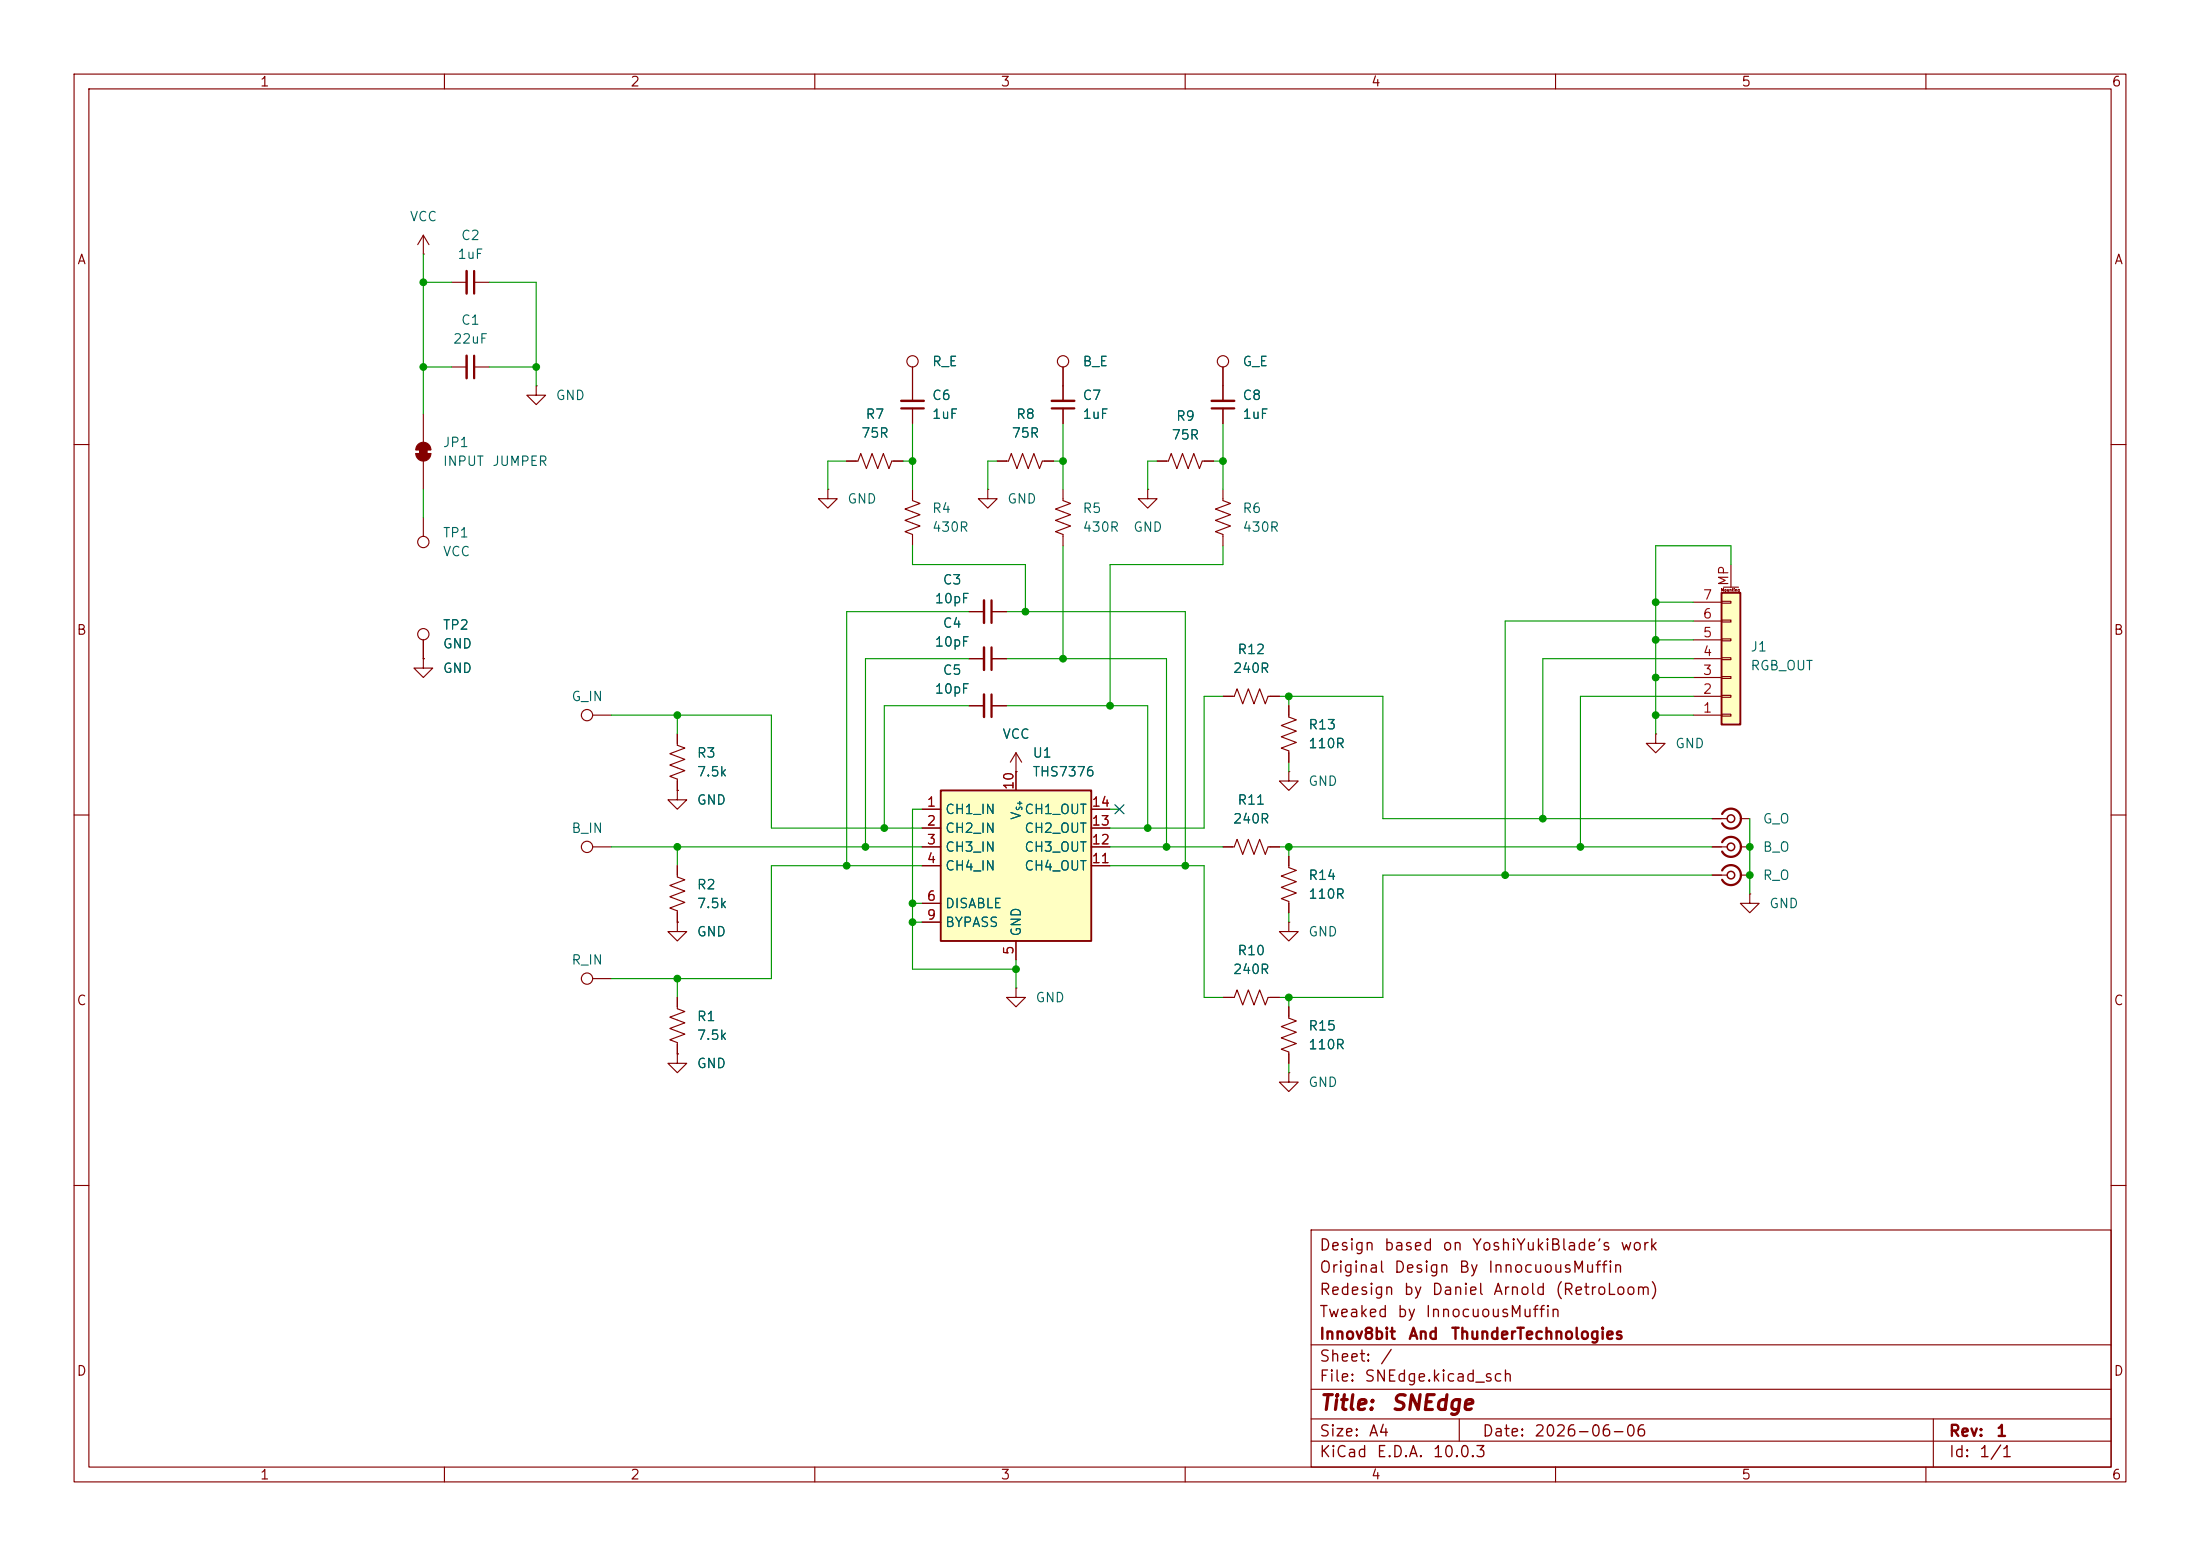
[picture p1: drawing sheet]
<svg xmlns="http://www.w3.org/2000/svg" width="297mm" height="210mm" viewBox="0 0 297 210" stroke-linecap="round" stroke-linejoin="round" font-family="sans-serif">
<g fill="none" stroke="#840000" stroke-width=".15">
<path d="M10 10h277v190h-277zM12 12h273v186h-273zM60 10v2M110 10v2M160 10v2M210 10v2M260 10v2M57.1 34.3h.1M57.1 31.8v2.5M57.1 31.8l-.7 1.2M57.1 31.8l.8 1.2M61 38.1h2"/>
<path d="M64 38.1h2M57.1 55.9v3.8M61 49.5h2M64 49.5h2M123.2 49.5v4.6M123.2 55.1v2.1M143.5 49.5v4.6M143.5 55.1v2.1M165.1 49.5v4.6M165.1 55.1v2.1M10 60h2M56.1 61.2h2.1"/>
<path d="M56.1 60.7h2.1M57.1 62.2v3.8M57.1 69.9v2.5M111.8 66v1.3h1.2l-1.2 1.3-1.3-1.3h1.3M111.8 66h.1M114.3 62.2h1.5l.4-1 .8 2 .7-2 .8 2 .8-2 .7 2 .4-1h1.5M123.2 66v1.6l1 .3-2 .8 2 .8-2 .7 2 .8-2 .8 1 .3v1.6M134.6 62.2h1.5l.4-1 .8 2 .7-2 .8 2 .8-2 .7 2 .4-1h1.5M154.9 66v1.3h1.3l-1.3 1.3-1.2-1.3h1.2M154.9 66h.1M156.2 62.2h1.5l.4-1 .8 2 .7-2 .8 2 .8-2 .7 2 .4-1h1.5M165.1 66v1.6l1 .3-2 .8 2 .8-2 .7 2 .8-2 .8 1 .3v1.6"/>
<path d="M285 60h2M57.1 88.9v1.3h1.3l-1.3 1.2-1.2-1.2h1.2M57.1 88.9h.1M57.1 86.4v2.5M91.4 99.1v1.5l1.1 .4-2.1 .7 2.1 .8-2.1 .8 2.1 .7-2.1 .8 1 .4v1.5M130.8 82.6h2M130.8 88.9h2M130.8 95.3h2M133.9 82.6h2M133.9 88.9h2M133.9 95.3h2M174 95.3v1.5l1 .4-2 .7 2 .8-2 .7 2 .8-2 .8 1 .3v1.6"/>
<path d="M223.5 99.1v1.2h1.3l-1.3 1.3-1.3-1.3h1.3M223.5 99.1h.1M10 110h2M80 114.3h2.5M91.4 106.7v1.3h1.3l-1.3 1.2-1.2-1.2h1.2M91.4 106.7h.1M91.4 116.8v1.6l1.1 .3-2.1 .8 2.1 .8-2.1 .7 2.1 .8-2.1 .8 1 .3v1.6M165.1 114.3h1.5l.4-1 .8 2 .7-2 .8 2 .8-2 .7 2 .4-1h1.5M174 104.1v1.3h1.3l-1.3 1.3-1.3-1.3h1.3M174 104.1h.1M174 115.6v1.5l1 .4-2 .7 2 .8-2 .8 2 .7-2 .8 1 .4v1.5M231.1 110.5h2.1"/>
<path d="M231.1 114.3h2.1M231.1 118.1h2.1M234.9 110.5h1.3M234.9 114.3h1.3M234.9 118.1h1.3M285 110h2M80 132.1h2.5M91.4 134.6v1.5l1.1 .4-2.1 .8 2.1 .7-2.1 .8 2.1 .8-2.1 .7 1 .4v1.5M91.4 124.5v1.2h1.3l-1.3 1.3-1.2-1.3h1.2M91.4 124.5h.1M137.2 133.4v1.2h1.2l-1.2 1.3-1.3-1.3h1.3M137.2 133.4h.1"/>
<path d="M165.1 134.6h1.5l.4-1 .8 2 .7-2 .8 2 .8-2 .7 2 .4-1h1.5M174 135.9v1.5l1 .4-2 .8 2 .7-2 .8 2 .7-2 .8 1 .4v1.5M174 124.5v1.2h1.3l-1.3 1.3-1.3-1.3h1.3M174 124.5h.1M236.2 120.7v1.2h1.3l-1.3 1.3-1.3-1.3h1.3M236.2 120.7h.1M174 144.8v1.3h1.3l-1.3 1.2-1.3-1.2h1.3M174 144.8h.1M10 160h2M177 166h108v32h-108zM285 160h2M60 198v2"/>
<path d="M110 198v2M160 198v2M177 194.5h108M177 191.5h108M177 187.5h108M177 181.5h108M197 191.5v3M210 198v2M260 198v2M261 191.5v6.5"/>
<circle cx="123.2" cy="48.8" r=".76"/>
<circle cx="143.5" cy="48.8" r=".76"/>
<circle cx="165.1" cy="48.8" r=".76"/>
<circle cx="57.1" cy="73.2" r=".76"/>
<circle cx="57.1" cy="85.6" r=".76"/>
<circle cx="79.2" cy="114.3" r=".76"/>
<circle cx="79.2" cy="132.1" r=".76"/>
</g>
<path d="M64 36.6v3M64 48v3.1M121.7 55.1h3M142 55.1h3M163.6 55.1h3M133.9 81v3.1M133.9 87.4v3M133.9 93.7v3.1M232.5 109.9a1.35 1.35 0 0 1 2-.5 1.35 1.35 0 0 1 0 2.1 1.35 1.35 0 0 1-2-.4M232.5 113.7a1.35 1.35 0 0 1 2-.4 1.35 1.35 0 0 1 0 2 1.35 1.35 0 0 1-2-.4M232.5 117.5a1.35 1.35 0 0 1 1.5-.7 1.35 1.35 0 0 1 1 1.3M235 118.1a1.35 1.35 0 0 1-1 1.3 1.35 1.35 0 0 1-1.5-.7" fill="none" stroke="#840000" stroke-width=".3"/>
<path d="M63 36.6v3M63 48v3.1M121.7 54.1h3M142 54.1h3M163.6 54.1h3M132.8 81v3.1M132.8 87.4v3M132.8 93.7v3.1" fill="none" stroke="#840000" stroke-width=".33"/>
<g fill="none" stroke="#840000" stroke-width=".2">
<circle cx="233.7" cy="110.5" r=".51"/>
<circle cx="233.7" cy="118.1" r=".51"/>
<circle cx="233.7" cy="114.3" r=".51"/>
</g>
<g fill="#840000" stroke="#840000" stroke-width=".15">
<path d="M56.6 60.5h1.1v1h-1.1z"/>
<path d="M56.1 61.2h2.1a1.02 1.02 0 0 1-1.1 1 1.02 1.02 0 0 1-1-1z"/>
<path d="M56.4 60a1.02 1.02 0 0 1 1.1-.2 1.02 1.02 0 0 1 .7 .9h-2.1l.1-.4z"/>
</g>
<path d="M127 106.7h20.3v20.3h-20.3z" fill="#ffffc2"/>
<path d="M127 106.7h20.3v20.3h-20.3z" fill="none" stroke="#840000" stroke-width=".25"/>
<g fill="none" stroke="#840000" stroke-width=".15">
<path d="M72.4 52.1v1.2h1.3l-1.3 1.3-1.3-1.3h1.3M72.4 52.1h.1M133.3 66v1.3h1.3l-1.3 1.3-1.2-1.3h1.2M133.3 66h.1M143.5 66v1.6l1 .3-2 .8 2 .8-2 .7 2 .8-2 .8 1 .3v1.6M80 96.5h2.5M165.1 94h1.5l.4-1 .8 2 .7-2 .8 2 .8-2 .7 2 .4-1h1.5M124.5 109.2h2.5M124.5 111.8h2.5M124.5 114.3h2.5M124.5 116.8h2.5M137.2 104.1h.1"/>
<path d="M137.2 101.6v5.1M137.2 101.6l-.8 1.3M137.2 101.6l.7 1.3M147.3 109.2h2.6M147.3 111.8h2.6M147.3 114.3h2.6M147.3 116.8h2.6M124.5 121.9h2.5M124.5 124.5h2.5M137.2 127v2.5M91.4 142.2v1.3h1.3l-1.3 1.3-1.2-1.3h1.2M91.4 142.2h.1"/>
<circle cx="79.2" cy="96.5" r=".76"/>
</g>
<path d="M232.4 80h2.5v17.8h-2.5z" fill="#ffffc2"/>
<path d="M232.4 80h2.5v17.8h-2.5z" fill="none" stroke="#840000" stroke-width=".25"/>
<g fill="none" stroke="#840000" stroke-width=".15">
<path d="M123.2 49.5v4.6M123.2 55.1v2.1M143.5 49.5v4.6M143.5 55.1v2.1M165.1 49.5v4.6M165.1 55.1v2.1M114.3 62.2h1.3M120.6 62.2h1.3M134.6 62.2h1.3M141 62.2h1.2M156.2 62.2h1.3M162.6 62.2h1.2"/>
<path d="M232.7 79.2h2M233.7 76.2v3M57.1 88.9h.1M57.1 86.4v2.5M91.4 99.1v1.2M130.8 88.9h2M130.8 95.3h2M130.8 82.6h2M133.9 88.9h2M133.9 95.3h2M133.9 82.6h2M165.1 94h1.3"/>
<path d="M171.4 94h1.3M174 95.3v1.2M228.6 96.5h3.8M228.6 94h3.8M228.6 91.4h3.8M228.6 88.9h3.8M228.6 86.4h3.8M228.6 83.8h3.8M228.6 81.3h3.8M232.4 96.4h1.3v.2h-1.3zM232.4 93.9h1.3v.2h-1.3zM232.4 91.3h1.3v.3h-1.3z"/>
<path d="M232.4 88.8h1.3v.2h-1.3zM232.4 86.2h1.3v.3h-1.3zM232.4 83.7h1.3v.2h-1.3zM232.4 81.2h1.3v.2h-1.3zM91.4 106.7h.1M91.4 105.4v1.3M91.4 116.8v1.3M124.5 109.2h2.5M124.5 111.8h2.5M124.5 114.3h2.5M124.5 116.8h2.5M137.2 104.1h.1"/>
<path d="M137.2 104.1v2.6M147.3 109.2h2.6M147.3 111.8h2.6M147.3 114.3h2.6M147.3 116.8h2.6M165.1 114.3h1.3M171.4 114.3h1.3M174 101.6v1.3M174 115.6v1.2M91.4 124.5h.1M91.4 123.2v1.3M91.4 134.6v1.3"/>
<path d="M124.5 121.9h2.5M124.5 124.5h2.5M137.2 127v2.5M165.1 134.6h1.3M171.4 134.6h1.3M174 121.9v1.3M174 135.9v1.3M91.4 142.2h.1M91.4 141v1.2M174 142.2v1.3"/>
</g>
<g fill="none" stroke="#009600" stroke-width=".15">
<path d="M57.1 34.3v21.6M57.1 38.1h3.9M66 38.1h6.4v14M57.1 49.5h3.9M66 49.5h6.4M123.2 57.2v8.8M143.5 57.2v8.8M165.1 57.2v8.8M57.1 66v3.9M114.3 62.2h-2.5v3.8M121.9 62.2h1.3M123.2 73.7v2.5h15.2v6.4"/>
<path d="M134.6 62.2h-1.3v3.8M142.2 62.2h1.3M143.5 73.7v15.2M156.2 62.2h-1.3v3.8M163.8 62.2h1.3M165.1 73.7v2.5h-15.2v19.1M233.7 76.2v-2.5h-10.2v25.4M82.5 96.5h21.6v15.3h20.4M91.4 96.5v2.6M130.8 88.9h-14v25.4M130.8 82.6h-16.5v34.2M130.8 95.3h-11.4v16.5"/>
<path d="M135.9 82.6h24.1v34.2M135.9 95.3h19v16.5M135.9 88.9h21.6v25.4M165.1 94h-2.5v17.8h-12.7M172.7 94h14v16.5h44.4M174 94v1.3M223.5 86.4h5.1M223.5 96.5h5.1M223.5 81.3h5.1M223.5 91.4h5.1M228.6 94h-15.2v20.3M228.6 88.9h-20.3v21.6"/>
<path d="M228.6 83.8h-25.4v34.3M82.5 114.3h42M91.4 114.3v2.5M124.5 109.2h-1.3v21.6h14M124.5 116.8h-20.4v15.3h-21.6M149.9 109.2h1.2M149.9 116.8h12.7v17.8h2.5M149.9 114.3h15.2M172.7 114.3h58.4M174 102.9v1.2M174 114.3v1.3M231.1 118.1h-44.4v16.5h-14"/>
<path d="M236.2 110.5v10.2M91.4 132.1v2.5M123.2 121.9h1.3M123.2 124.5h1.3M137.2 129.5v3.9M174 123.2v1.3M174 134.6v1.3M174 143.5v1.3"/>
</g>
<path d="M150.5 108.6l1.2 1.2M151.7 108.6l-1.2 1.2" fill="none" stroke="#000084" stroke-width=".15"/>
<g fill="#009600" stroke="#009600" stroke-width=".14">
<circle cx="123.2" cy="121.9" r=".46"/>
<circle cx="116.8" cy="114.3" r=".46"/>
<circle cx="143.5" cy="88.9" r=".46"/>
<circle cx="149.9" cy="95.3" r=".46"/>
<circle cx="119.4" cy="111.8" r=".46"/>
<circle cx="123.2" cy="124.5" r=".46"/>
<circle cx="138.4" cy="82.6" r=".46"/>
<circle cx="165.1" cy="62.2" r=".46"/>
<circle cx="143.5" cy="62.2" r=".46"/>
<circle cx="174" cy="94" r=".46"/>
<circle cx="213.4" cy="114.3" r=".46"/>
<circle cx="203.2" cy="118.1" r=".46"/>
<circle cx="208.3" cy="110.5" r=".46"/>
<circle cx="57.1" cy="49.5" r=".46"/>
<circle cx="123.2" cy="62.2" r=".46"/>
<circle cx="72.4" cy="49.5" r=".46"/>
<circle cx="57.1" cy="38.1" r=".46"/>
<circle cx="157.5" cy="114.3" r=".46"/>
<circle cx="160" cy="116.8" r=".46"/>
<circle cx="137.2" cy="130.8" r=".46"/>
<circle cx="154.9" cy="111.8" r=".46"/>
<circle cx="174" cy="134.6" r=".46"/>
<circle cx="174" cy="114.3" r=".46"/>
<circle cx="236.2" cy="114.3" r=".46"/>
<circle cx="223.5" cy="91.4" r=".46"/>
<circle cx="223.5" cy="96.5" r=".46"/>
<circle cx="223.5" cy="81.3" r=".46"/>
<circle cx="223.5" cy="86.4" r=".46"/>
<circle cx="236.2" cy="118.1" r=".46"/>
<circle cx="91.4" cy="114.3" r=".46"/>
<circle cx="114.3" cy="116.8" r=".46"/>
<circle cx="91.4" cy="96.5" r=".46"/>
<circle cx="91.4" cy="132.1" r=".46"/>
</g>
<g font-size="2" fill="#840000">
<text x="178" y="190.8">Title:</text>
<text x="187.7" y="190.8">SNEdge</text>
</g>
<g font-size="1.5" fill="#840000">
<text x="178" y="172.2">Original</text>
<text x="178" y="169.2">Design</text>
<text x="186.7" y="169.2">based</text>
<text x="188.1" y="172.2">Design</text>
<text x="194.6" y="169.2">on</text>
<text x="196.8" y="172.2">By</text>
<text x="198.6" y="169.2">YoshiYukiBlade's</text>
<text x="200.8" y="172.2">InnocuousMuffin</text>
<text x="218.6" y="169.2">work</text>
<text x="178" y="178.2">Tweaked</text>
<text x="178" y="175.2">Redesign</text>
<text x="188.5" y="178.2">by</text>
<text x="189.4" y="175.2">by</text>
<text x="192.3" y="178.2">InnocuousMuffin</text>
<text x="193.2" y="175.2">Daniel</text>
<text x="201.5" y="175.2">Arnold</text>
<text x="209.8" y="175.2">(RetroLoom)</text>
<text x="178" y="184.2">Sheet:</text>
<text x="178" y="181.2">Innov8bit</text>
<text x="186.2" y="184.2">/</text>
<text x="190" y="181.2">And</text>
<text x="195.8" y="181.2">ThunderTechnologies</text>
<text x="178" y="186.9">File:</text>
<text x="184.1" y="186.9">SNEdge.kicad_sch</text>
<text x="178" y="197.1">KiCad</text>
<text x="178" y="194.3">Size:</text>
<text x="184.7" y="194.3">A4</text>
<text x="185.7" y="197.1">E.D.A.</text>
<text x="193.3" y="197.1">10.0.3</text>
<text x="200" y="194.3">Date:</text>
<text x="207" y="194.3">2026-06-06</text>
<text x="263" y="194.3">Rev:</text>
<text x="263" y="197.1">Id:</text>
<text x="267.1" y="197.1">1/1</text>
<text x="269.4" y="194.3">1</text>
</g>
<g font-size="1.3" fill="#840000">
<text x="35" y="12">1</text>
<text x="85" y="12">2</text>
<text x="135" y="12">3</text>
<text x="185" y="12">4</text>
<text x="235" y="12">5</text>
<text x="285" y="12">6</text>
<text x="10.3" y="36">A</text>
<text x="285.3" y="36">A</text>
<text x="10.3" y="86">B</text>
<text x="285.3" y="86">B</text>
<text x="10.3" y="136">C</text>
<text x="285.3" y="136">C</text>
<text x="10.3" y="186">D</text>
<text x="285.3" y="186">D</text>
<text x="35" y="200">1</text>
<text x="85" y="200">2</text>
<text x="135" y="200">3</text>
<text x="185" y="200">4</text>
<text x="235" y="200">5</text>
<text x="285" y="200">6</text>
</g>
<g font-size="1.3" fill="#006464">
<text x="55.2" y="30.2">VCC</text>
<text x="61.7" y="35.3">1uF</text>
<text x="62.2" y="32.7">C2</text>
<text x="61.1" y="46.7">22uF</text>
<text x="62.2" y="44.2">C1</text>
<text x="125.7" y="49.7">R_E</text>
<text x="146.1" y="49.7">B_E</text>
<text x="167.6" y="49.7">G_E</text>
<text x="74.9" y="54.3">GND</text>
<text x="116.2" y="59.4">75R</text>
<text x="116.8" y="56.9">R7</text>
<text x="125.7" y="54.3">C6</text>
<text x="125.7" y="56.8">1uF</text>
<text x="136.5" y="59.4">75R</text>
<text x="137.1" y="56.9">R8</text>
<text x="146.1" y="54.3">C7</text>
<text x="146.1" y="56.8">1uF</text>
<text x="158.1" y="59.6">75R</text>
<text x="158.7" y="57.1">R9</text>
<text x="167.6" y="54.3">C8</text>
<text x="167.6" y="56.8">1uF</text>
<text x="59.7" y="60.7">JP1</text>
<text x="59.7" y="63.2">INPUT</text>
<text x="66.4" y="63.2">JUMPER</text>
<text x="114.3" y="68.3">GND</text>
<text x="125.7" y="69.6">R4</text>
<text x="135.9" y="68.3">GND</text>
<text x="146.1" y="69.6">R5</text>
<text x="167.6" y="69.6">R6</text>
<text x="59.7" y="72.9">TP1</text>
<text x="59.7" y="75.4">VCC</text>
<text x="125.7" y="72.1">430R</text>
<text x="146.1" y="72.1">430R</text>
<text x="152.9" y="72.1">GND</text>
<text x="167.6" y="72.1">430R</text>
<text x="126.1" y="81.7">10pF</text>
<text x="127.2" y="79.2">C3</text>
<text x="59.7" y="85.3">TP2</text>
<text x="59.7" y="87.8">GND</text>
<text x="126.1" y="87.6">10pF</text>
<text x="127.2" y="85">C4</text>
<text x="167" y="88.6">R12</text>
<text x="236.2" y="88.2">J1</text>
<text x="59.7" y="91.1">GND</text>
<text x="77.1" y="95">G_IN</text>
<text x="126.1" y="93.9">10pF</text>
<text x="127.2" y="91.4">C5</text>
<text x="166.4" y="91.1">240R</text>
<text x="236.2" y="90.8">RGB_OUT</text>
<text x="135.2" y="100">VCC</text>
<text x="176.5" y="101.3">110R</text>
<text x="176.5" y="98.8">R13</text>
<text x="226.1" y="101.3">GND</text>
<text x="94" y="102.6">R3</text>
<text x="94" y="105.1">7.5k</text>
<text x="139.3" y="102.6">U1</text>
<text x="139.3" y="105.1">THS7376</text>
<text x="176.5" y="106.4">GND</text>
<text x="77.1" y="112.7">B_IN</text>
<text x="94" y="108.9">GND</text>
<text x="127.5" y="110.2">CH1_IN</text>
<text x="127.5" y="112.7">CH2_IN</text>
<text x="138.1" y="110.8" transform="rotate(-90 138.1 110.8)">V</text>
<text x="138.2" y="112.7">CH2_OUT</text>
<text x="138.2" y="110.2">CH1_OUT</text>
<text x="166.4" y="111.5">240R</text>
<text x="167" y="108.9">R11</text>
<text x="237.9" y="111.5">G_O</text>
<text x="127.5" y="115.3">CH3_IN</text>
<text x="127.5" y="117.8">CH4_IN</text>
<text x="138.2" y="117.8">CH4_OUT</text>
<text x="138.2" y="115.3">CH3_OUT</text>
<text x="176.5" y="119.1">R14</text>
<text x="237.9" y="115.3">B_O</text>
<text x="237.9" y="119.1">R_O</text>
<text x="94" y="120.4">R2</text>
<text x="94" y="122.9">7.5k</text>
<text x="127.5" y="122.9">DISABLE</text>
<text x="127.5" y="125.4">BYPASS</text>
<text x="176.5" y="121.6">110R</text>
<text x="238.8" y="122.9">GND</text>
<text x="77.1" y="130.5">R_IN</text>
<text x="94" y="126.7">GND</text>
<text x="138.1" y="126.5" transform="rotate(-90 138.1 126.5)">GND</text>
<text x="166.4" y="131.8">240R</text>
<text x="167" y="129.2">R10</text>
<text x="176.5" y="126.7">GND</text>
<text x="139.7" y="135.6">GND</text>
<text x="94" y="138.1">R1</text>
<text x="94" y="140.7">7.5k</text>
<text x="176.5" y="141.9">110R</text>
<text x="176.5" y="139.4">R15</text>
<text x="94" y="144.5">GND</text>
<text x="176.5" y="147">GND</text>
</g>
<g font-size="1.3" fill="#a90000">
<text x="229.8" y="83.8">6</text>
<text x="229.8" y="81.3">7</text>
<text x="233.7" y="79.2" transform="rotate(-90 233.7 79.2)">MP</text>
<text x="229.8" y="88.9">4</text>
<text x="229.8" y="86.3">5</text>
<text x="229.8" y="94">2</text>
<text x="229.8" y="91.4">3</text>
<text x="229.8" y="96.5">1</text>
<text x="137.1" y="106.7" transform="rotate(-90 137.1 106.7)">10</text>
<text x="125" y="109.2">1</text>
<text x="125" y="111.7">2</text>
<text x="147.3" y="111.7">13</text>
<text x="147.3" y="109.2">14</text>
<text x="125" y="114.3">3</text>
<text x="125" y="116.8">4</text>
<text x="147.3" y="116.8">11</text>
<text x="147.3" y="114.3">12</text>
<text x="125" y="121.9">6</text>
<text x="125" y="124.4">9</text>
<text x="137.1" y="129" transform="rotate(-90 137.1 129)">5</text>
</g>
<text font-size=".8" fill="#006464" x="138.2" y="109.5" transform="rotate(-90 138.2 109.5)">S+</text>
<text font-size=".4" fill="#840000" x="232.3" y="79.9">Mounting</text>
</svg>
